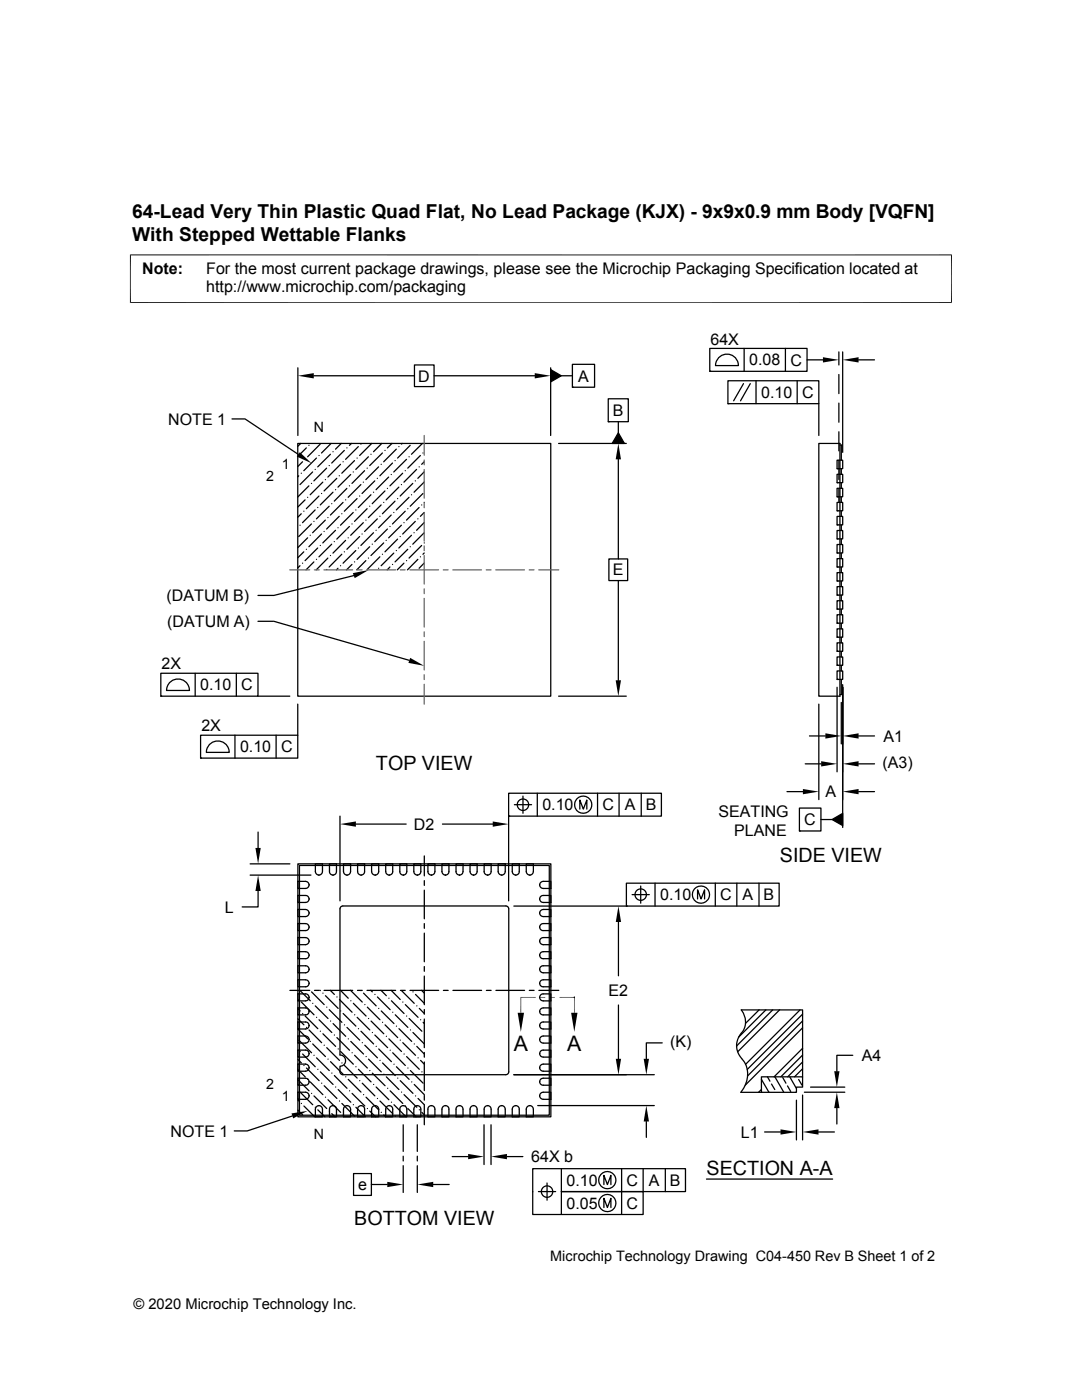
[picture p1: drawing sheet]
<svg xmlns="http://www.w3.org/2000/svg" width="216mm" height="279mm" viewBox="0 0 216 279" stroke-linecap="round" stroke-linejoin="round" font-family="sans-serif">
<g fill="none" stroke="#000" stroke-width=".25">
<path d="M59.4 73.4v13.5M62.6 75h20.1M82.7 72.8h3.9v4.4h-3.9zM86.6 75h20.1M109.9 73.4v13.5M109.9 73.8l2.1 1.2-2.1 1.2zM112 75h2.2M114.2 72.7h4.4v4.6h-4.4zM114.2 77.3h.1M121.4 79.6h4v4.6h-4zM141.6 69.5h19.4v4.6h-19.4zM141.6 74.1h.1"/>
<path d="M143.6 71.2a2.28 2.28 0 0 1 2.4-.3 2.28 2.28 0 0 1 1.3 2.1h-4.5l.3-1.2zM145.2 76h18.2v4.6h-18.2zM148.4 76.6l-2 3.4M148.5 69.5v4.6M149.7 76.6l-1.9 3.4M150.9 76v4.6M156.7 69.5v4.6M159.1 76v4.6M161 71.8h3.2M167.4 70.2v2.6M167.4 74.7v3.8M168.1 70.2v20.1"/>
<path d="M171.3 71.8h3.2M46.3 83.6h2.6l10.6 7.1M59.4 88.5h50.5v50.4h-50.5zM59.6 95l-.2 .1M60 88.5l-.6 .6M60.1 94.4h.1M60.4 92.2l-1 .9M60.9 91.7h.1M60.9 99.8l-1.5 1.4M61.1 89.4l-1.7 1.7M61.4 99.3h.1M61.6 88.9h.1"/>
<path d="M61.6 97l-2.2 2.2M62.1 96.5h.1M62.4 94.2l-2.5 2.5M62.9 93.7h.1M63.1 91.4l-2.5 2.5M63.6 90.9h.1M63.6 99l-2.5 2.5M63.9 88.6l-2.5 2.6M64.2 98.5h.1M64.4 96.2l-2.5 2.5M64.9 95.7h.1M65.2 93.4l-2.6 2.6"/>
<path d="M65.7 92.9h.1M65.9 90.7l-2.5 2.5M66.1 88.5l-1.9 1.9M66.4 90.1h.1M66.4 98.2l-2.5 2.6M67 97.7h.1M67.2 95.5l-2.5 2.5M67.7 95h.1M67.9 92.7l-2.5 2.5M68.1 88.5l-1.1 1.1M68.5 92.2h.1M68.7 89.9l-2.5 2.5"/>
<path d="M69 99.8h.1M69.2 89.4h.1M69.2 97.5l-2.5 2.5M69.7 97h.1M70 94.7l-2.6 2.5M70.1 88.5l-.4 .4M70.5 94.2h.1M70.7 91.9l-2.5 2.5M71.2 91.4h.1M71.2 99.5l-2.5 2.5M71.5 89.1l-2.5 2.6M71.8 99h.1"/>
<path d="M72 88.6h.1M72 96.7l-2.5 2.6M72.5 96.2h.1M72.7 93.9l-2.5 2.6M73.3 93.4h.1M73.5 91.2l-2.5 2.5M74 90.7h.1M74 98.7l-2.5 2.6M74.2 88.5l-2.4 2.4M74.5 98.2h.1M74.8 96l-2.6 2.5M75.3 95.5h.1"/>
<path d="M75.5 93.2l-2.5 2.5M76.1 92.7h.1M76.2 88.5l-1.7 1.6M76.3 90.4l-2.5 2.5M76.8 89.9h.1M76.8 98l-2.5 2.5M77.3 97.5h.1M77.6 95.2l-2.6 2.5M78.1 94.7h.1M78.2 88.5l-.9 .9M78.3 92.4l-2.5 2.6M78.8 91.9h.1"/>
<path d="M79.1 89.6l-2.5 2.6M79.3 99.5h.1M79.6 89.1h.1M79.6 97.2l-2.6 2.6M80.1 96.7h.1M80.2 88.5l-.1 .1M80.3 94.4l-2.5 2.6M80.9 93.9h.1M81.1 91.7l-2.5 2.5M81.6 91.2h.1M81.6 99.3l-2.5 2.5M81.9 88.9l-2.6 2.5"/>
<path d="M82.1 98.7h.1M82.4 96.5l-2.6 2.5M82.9 96h.1M83.1 93.7l-2.5 2.5M83.6 93.2h.1M83.9 90.9l-2.5 2.5M84.3 88.5l-2.2 2.2M84.4 90.4h.1M84.4 98.5l-2.5 2.5M84.6 92.2l-.5 .5M84.6 94.2l-1.2 1.3M84.6 96.2l-2 2"/>
<path d="M111.5 88.5h13.5M121.4 84.2h.1M123.4 91.7v19.8M123.4 86.4l1.2 2.1h-2.4zM123.4 84.2v2.2M145.2 80.6h.1M163.4 80.6v6.3M163.4 88.5h4.2v50.4h-4.2zM167 97.5h1.1v1.6h-1.1zM167 99.1h.1M167 94.7h1.1v1.6h-1.1zM167 96.3h.1"/>
<path d="M167 91.8h1.1v1.7h-1.1zM167 93.5h.1M167.4 80.5v3.8M167.4 86.2v3.8M167.4 91.9v3.8M167.4 97.6v2.6M167.6 88.8h.3v3M167.9 93.5v1.2M167.9 96.3v1.2M167.9 99.1v1.2M59.9 104.8h.1M59.9 112.9l-.5 .4"/>
<path d="M60.1 102.5l-.7 .7M60.4 112.4h.1M60.6 102h.1M60.6 110.1l-1.2 1.2M61.1 109.6h.1M61.4 107.3l-2 2M61.9 106.8h.1M62.1 104.6l-2.5 2.5M62.6 104.1h.1M62.6 112.1l-1.5 1.6M62.9 101.8l-2.5 2.5M63.1 111.6h.1"/>
<path d="M63.4 101.3h.1M63.4 109.4l-2.5 2.5M63.9 108.9h.1M64.2 106.6l-2.6 2.5M64.7 106.1h.1M64.9 103.8l-2.5 2.5M65.2 113.7h.1M65.4 103.3h.1M65.4 111.4l-2.3 2.3M65.7 101l-2.6 2.5M65.9 110.9h.1M66.2 100.5h.1"/>
<path d="M66.2 108.6l-2.6 2.5M66.7 108.1h.1M67 105.8l-2.6 2.6M67.4 105.3h.1M67.4 113.4l-.3 .3M67.7 103l-2.5 2.6M67.9 112.9h.1M68.2 102.5h.1M68.2 110.6l-2.5 2.6M68.5 100.3l-2.6 2.5M68.7 110.1h.1M69 107.8l-2.6 2.6"/>
<path d="M69.5 107.3h.1M69.7 105.1l-2.5 2.5M70.2 104.6h.1M70.2 112.6l-1 1.1M70.5 102.3l-2.6 2.5M70.6 114.9l-15.9 3.9h-3.2M70.7 112.1h.1M71 101.8h.1M71 109.9l-2.5 2.5M71.5 109.4h.1M71.8 107.1l-2.6 2.5M72.2 106.6h.1"/>
<path d="M72.5 104.3l-2.5 2.5M73 103.8h.1M73 111.9l-1.8 1.8M73.3 101.5l-2.6 2.6M73.5 111.4h.1M73.8 101h.1M73.8 109.1l-2.6 2.5M74.3 108.6h.1M74.5 106.3l-2.5 2.6M75 105.8h.1M75.3 103.5l-2.6 2.6M75.5 113.4h.1"/>
<path d="M75.8 103h.1M75.8 111.1l-2.5 2.6M76.1 100.8l-2.6 2.5M76.3 110.6h.1M76.6 100.3h.1M76.6 108.4l-2.6 2.5M77 107.8h.1M77.3 105.6l-2.5 2.5M77.8 105.1h.1M77.8 113.2l-.5 .5M78.1 102.8l-2.6 2.5M78.3 112.6h.1"/>
<path d="M78.6 102.3h.1M78.6 110.4l-2.5 2.5M78.8 100l-2.5 2.5M79.1 109.9h.1M79.3 107.6l-2.5 2.5M79.8 107.1h.1M80.1 104.8l-2.5 2.5M80.6 104.3h.1M80.6 112.4l-1.3 1.3M80.9 102l-2.6 2.6M81.1 111.9h.1M81.4 101.5h.1"/>
<path d="M81.4 109.6l-2.6 2.5M81.9 109.1h.1M82.1 106.8l-2.5 2.6M82.6 106.3h.1M82.9 104.1l-2.6 2.5M83.4 103.5h.1M83.4 111.6l-2.1 2.1M83.6 101.3l-2.5 2.5M83.9 111.1h.1M84.1 100.8h.1M84.1 108.9l-2.5 2.5M84.6 100.2v.1"/>
<path d="M84.6 102.3l-.7 .7M84.6 104.3l-1.5 1.5M84.6 106.3l-2.2 2.3M84.6 108.4h.1M84.6 112.4l-1 1M84.6 110.4l-.2 .2M121.5 111.5h3.7v4.4h-3.7zM123.4 115.9v19.9M167 119.9h1.1v1.7h-1.1zM167 117.1h1.1v1.7h-1.1zM167 118.8h.1M167 114.3h1.1v1.7h-1.1z"/>
<path d="M167 116h.1M167 111.5h1.1v1.7h-1.1zM167 113.2h.1M167 108.7h1.1v1.7h-1.1zM167 110.4h.1M167 105.9h1.1v1.6h-1.1zM167 107.5h.1M167 103.1h1.1v1.7h-1.1zM167 104.8h.1M167 100.3h1.1v1.6h-1.1zM167 101.9h.1M167.9 101.9v1.2"/>
<path d="M167.9 104.8v1.1M167.9 107.5v1.2M167.9 110.4v1.1M167.9 113.2v1.1M167.9 116v1.1M167.9 118.8v1.1M32.1 134.4h19.4v4.5h-19.4zM32.1 138.9h.1M34 136.1a2.28 2.28 0 0 1 2.5-.4 2.28 2.28 0 0 1 1.3 2.1h-4.6l.4-1.2zM38.9 134.4v4.5M47.2 134.4v4.5M51.5 124h3"/>
<path d="M51.5 138.9h6.3M54.7 124l27 7.8M111.5 138.9h13.5M167 137.2v16.8M167 133.9h1.1v1.7h-1.1zM167 135.6h.1M167 131.1h1.1v1.7h-1.1zM167 132.8h.1M167 128.3h1.1v1.7h-1.1zM167 130h.1M167 125.5h1.1v1.7h-1.1zM167 127.2h.1"/>
<path d="M167 122.7h1.1v1.7h-1.1zM167 124.4h.1M167 121.6h.1M167.9 121.6v1.1M167.9 124.4v1.1M167.9 127.2v1.1M167.9 130v1.1M167.9 132.8v1.1M167.9 135.6v3h-.3M168.1 136.6v28.5M40 146.7h19.4v4.6h-19.4zM40 151.3h.1"/>
<path d="M41.9 148.4a2.28 2.28 0 0 1 2.5-.3 2.28 2.28 0 0 1 1.3 2.1h-4.5l.3-1.2zM46.9 146.7v4.6M55.1 146.7v4.6M59.4 140.5v6.2M101.5 158.3h30.5v4.6h-30.5zM104.4 158.9v3.4M107.2 158.3v4.6M119.2 158.3v4.6M123.5 158.3v4.6M128 158.3v4.6M157 158h3.2M160.7 152.4h3.2"/>
<path d="M161.5 146.9h3.2M163.4 140.5v19.1M167.9 140.2v8.3M171.3 146.9h3.2M171.3 152.4h3.2M171.3 158h3.2M49.9 172.4h7.9M49.9 174.6h12.1M51.5 177.8v3.2h-3.2M51.5 166.1v3.1M59.4 178.7h1.6a.7 .7 0 0 1 .7 .7 .7 .7 0 0 1-.7 .7h-1.6zM59.4 175.9h1.6a.71 .71 0 0 1 .7 .7 .71 .71 0 0 1-.7 .7h-1.6z"/>
<path d="M59.4 172.4h50.5v50.5h-50.5zM59.8 172.7h49.8v49.9h-49.8zM61.7 179.4h.1M61.7 176.6h.1M62.9 172.4h1.4v1.5a.71 .71 0 0 1-.7 .7 .71 .71 0 0 1-.7-.7zM63.6 174.6h.1M65.7 172.4h1.4v1.5a.7 .7 0 0 1-.7 .7 .7 .7 0 0 1-.7-.7zM66.4 174.6h.1M67.8 162.9v16.9M68.5 172.4h1.5v1.5a.71 .71 0 0 1-.8 .7 .71 .71 0 0 1-.7-.7zM69.2 174.6h.1M71 164.5h10"/>
<path d="M71.4 172.4h1.3v1.5a.7 .7 0 0 1-.6 .7 .7 .7 0 0 1-.7-.7zM72.1 174.6h.1M74.1 172.4h1.5v1.5a.71 .71 0 0 1-.7 .7 .71 .71 0 0 1-.8-.7zM74.9 174.6h.1M77 172.4h1.4v1.5a.7 .7 0 0 1-.7 .7 .7 .7 0 0 1-.7-.7zM77.7 174.6h.1M79.8 172.4h1.4v1.5a.7 .7 0 0 1-.7 .7 .7 .7 0 0 1-.7-.7zM80.5 174.6h.1M82.6 172.4h1.4v1.5a.7 .7 0 0 1-.7 .7 .7 .7 0 0 1-.7-.7zM83.3 174.6h.1M84.7 170.8v4M84.7 175.7v1"/>
<path d="M84.7 177.7v5.7M85.4 172.4h1.4v1.5a.7 .7 0 0 1-.7 .7 .7 .7 0 0 1-.7-.7zM86.1 174.6h.1M88.2 172.4h1.4v1.5a.7 .7 0 0 1-.7 .7 .7 .7 0 0 1-.7-.7zM88.3 164.5h10M88.9 174.6h.1M91 172.4h1.4v1.5a.7 .7 0 0 1-.7 .7 .7 .7 0 0 1-.7-.7zM91.7 174.6h.1M93.8 172.4h1.4v1.5a.71 .71 0 0 1-.7 .7 .71 .71 0 0 1-.7-.7zM94.5 174.6h.1M96.6 172.4h1.4v1.5a.7 .7 0 0 1-.7 .7 .7 .7 0 0 1-.7-.7zM97.3 174.6h.1"/>
<path d="M99.4 172.4h1.4v1.5a.71 .71 0 0 1-.7 .7 .71 .71 0 0 1-.7-.7zM100.1 174.6h.1M101.5 162.9v16.9M101.5 162.9h.1M102.2 172.4h1.4v1.5a.7 .7 0 0 1-.7 .7 .7 .7 0 0 1-.7-.7zM102.6 160.6h3.5M102.9 174.6h.1M105 172.4h1.4v1.5a.71 .71 0 0 1-.7 .7 .71 .71 0 0 1-.7-.7zM105.7 174.6h.1M107.7 176.6h.1M107.7 179.4h.1M107.8 179l.4-.3h1.7v1.4l-1.9-.1-.3-.6z"/>
<path d="M108 176l.4-.1h1.5v1.4h-1.5a.7 .7 0 0 1-.7-.5 .7 .7 0 0 1 .3-.8zM115.7 161.5v-1.8l.7 1.8 .7-1.8v1.8M125 176.3h30.5v4.5h-30.5zM126.1 178.5h3.5M127.8 176.8v3.5M130.7 176.3v4.5M139.2 179.4v-1.8l.7 1.8 .7-1.8v1.8M142.7 176.3v4.5M147 176.3v4.5M151.4 176.3v4.5M159.5 161.3h4.3v4.5h-4.3zM159.5 165.8h.1"/>
<path d="M163.8 163.6h2.2M166 163.6l2.1-1.3v2.5zM57.8 197.7h4M59.4 198.4h1.6a.7 .7 0 0 1 .7 .7 .7 .7 0 0 1-.7 .6h-1.6zM59.4 195.5h1.6a.7 .7 0 0 1 .7 .7 .7 .7 0 0 1-.7 .7h-1.6zM59.4 192.7h1.6a.7 .7 0 0 1 .7 .7 .7 .7 0 0 1-.7 .7h-1.6zM59.4 189.9h1.6a.7 .7 0 0 1 .7 .7 .7 .7 0 0 1-.7 .7h-1.6zM59.4 187.1h1.6a.71 .71 0 0 1 .7 .7 .71 .71 0 0 1-.7 .7h-1.6zM59.4 184.3h1.6a.7 .7 0 0 1 .7 .7 .7 .7 0 0 1-.7 .7h-1.6zM59.4 181.5h1.6a.71 .71 0 0 1 .7 .7 .71 .71 0 0 1-.7 .7h-1.6zM59.6 199.5h.1M59.8 197.6l2.1 2.1"/>
<path d="M60.1 200l2.6 2.5M61.7 199.1h.1M61.7 196.2h.1M61.7 193.4h.1M61.7 190.6h.1M61.7 187.8h.1M61.7 185h.1M61.7 182.2h.1M62.2 198l2.5 2.5M62.8 197.7h.9M63.9 197.6v.1M64.4 198.2h.1"/>
<path d="M64.7 197.7h5.7M64.9 198.7l2.6 2.6M65.9 197.6l.8 .9M67.2 199h.1M67.7 199.5l2.6 2.5M67.9 197.6l1.6 1.6M68 181l.4-.2h32.5a.58 .58 0 0 1 .6 .6v32.5a.58 .58 0 0 1-.6 .6h-32.5a.58 .58 0 0 1-.6-.6v-1.1a1.12 1.12 0 0 0 1.2-1.1 1.12 1.12 0 0 0-1.2-1.2v-29.1zM69.9 197.6l2.4 2.4M70 199.7h.1M71.3 197.7h1M72 197.7h.1M72.5 198.2l2.6 2.5"/>
<path d="M73.2 197.7h5.8M74 197.6l.3 .4M74.8 198.5h.1M75.3 199l2.6 2.5M76 197.6l1.1 1.1M77.6 199.2h.1M78 197.6l1.9 1.9M78.1 199.7l2.5 2.6M79.9 197.7h1M80.1 197.7l2.6 2.5M80.4 200h.1M81.8 197.7h5.7"/>
<path d="M82.4 198h.1M82.9 198.5l1.8 1.7M84.1 197.6l.6 .6M84.7 184.3v1M84.7 186.2v5.7M84.7 192.9v.9M84.7 194.8v5.7M88.5 197.7h.9M90.4 197.7h5.7M97 197.7h1M99 197.7h5.7M102.5 180.8h22.5"/>
<path d="M105.6 197.7h1M107.5 197.7h4M107.7 182.2h.1M107.7 185h.1M107.7 187.8h.1M107.7 190.6h.1M107.7 193.4h.1M107.7 196.2h.1M107.7 199.1h.1M107.8 193l.4-.2 1.7-.1v1.4h-1.7l-.5-.4zM107.8 198.6l.4-.2h1.7v1.3l-1.9-.1-.3-.5zM108 181.7l.4-.2h1.5v1.4h-1.5a.7 .7 0 0 1-.7-.5 .7 .7 0 0 1 .3-.7z"/>
<path d="M108 184.4l1.9-.1v1.4h-1.5a.7 .7 0 0 1-.7-.5 .7 .7 0 0 1 .3-.8zM108 187.3l.4-.2h1.5v1.4h-1.5a.7 .7 0 0 1-.7-.4 .7 .7 0 0 1 .3-.8zM108 190.1l1.9-.2v1.4h-1.5a.7 .7 0 0 1-.7-.5 .7 .7 0 0 1 .3-.7zM108 195.7l1.9-.2v1.4h-1.5a.7 .7 0 0 1-.7-.4 .7 .7 0 0 1 .3-.8zM114.6 199h.1M123.4 184v10.7M125 180.8h.1M59.4 218h1.6a.71 .71 0 0 1 .7 .7 .71 .71 0 0 1-.7 .7h-1.6zM59.4 215.2h1.6a.7 .7 0 0 1 .7 .7 .7 .7 0 0 1-.7 .7h-1.6zM59.4 212.4h1.6a.71 .71 0 0 1 .7 .7 .71 .71 0 0 1-.7 .7h-1.6zM59.4 209.6h1.6a.7 .7 0 0 1 .7 .7 .7 .7 0 0 1-.7 .7h-1.6zM59.4 206.8h1.6a.71 .71 0 0 1 .7 .7 .71 .71 0 0 1-.7 .7h-1.6z"/>
<path d="M59.4 204h1.6a.7 .7 0 0 1 .7 .7 .7 .7 0 0 1-.7 .7h-1.6zM59.4 201.1h1.6a.7 .7 0 0 1 .7 .7 .7 .7 0 0 1-.7 .7h-1.6zM59.4 201.3l.5 .5M59.4 203.3l1.2 1.2M59.4 205.4l2 1.9M59.4 211.4l.7 .7M59.4 213.4l1.5 1.5M59.4 215.5l2.3 2.2M59.4 219.5l.2 .2M59.6 207.6l2.6 2.5M59.9 209.8h.1M59.9 218l2.5 2.5"/>
<path d="M60.4 202.3h.1M60.4 210.4l2.5 2.5M60.6 212.6h.1M60.9 202.8l2.5 2.5M61.2 205h.1M61.2 213.1l2.5 2.6M61.4 215.4h.1M61.7 205.5l2.5 2.6M61.7 218.7h.1M61.7 215.9h.1M61.7 213.1h.1M61.7 210.3h.1"/>
<path d="M61.7 207.5h.1M61.7 204.7h.1M61.7 201.8h.1M61.9 207.8h.1M61.9 215.9l2.5 2.6M62.2 218.2h.1M62.4 200.2h.1M62.4 208.3l2.5 2.6M62.7 210.6h.1M62.7 218.7l2.5 2.5M62.9 200.7l2.5 2.6M63.2 203h.1"/>
<path d="M63.2 211.1l2.5 2.6M63.4 213.4h.1M63.7 203.5l2.5 2.6M63.9 205.8h.1M63.9 213.9l2.6 2.5M64.2 216.2h.1M64.4 206.3l2.6 2.5M64.7 208.6h.1M64.7 216.7l2.5 2.5M64.9 219h.1M65.2 201h.1M65.2 209.1l2.5 2.5"/>
<path d="M65.4 211.4h.1M65.4 219.5l2.6 2.5M65.7 201.5l2.5 2.5M66 203.8h.1M66 211.9l2.5 2.5M66.2 214.2h.1M66.5 204.3l2.5 2.5M66.7 206.6h.1M66.7 214.7l2.5 2.5M67 216.9h.1M67.2 207.1l2.5 2.5M67.5 209.3h.1"/>
<path d="M67.5 217.4l2.5 2.6M67.7 219.7h.1M68 201.8h.1M68 209.8l2.5 2.6M68.2 212.1h.1M68.5 202.3l2.5 2.5M68.7 204.5h.1M68.7 212.6l2.6 2.6M69 214.9h.1M69.2 205l2.6 2.6M69.5 207.3h.1M69.5 215.4l2.5 2.6"/>
<path d="M69.7 217.7h.1M70 207.8l2.5 2.6M70.3 210.1h.1M70.3 218.2l2.5 2.5M70.5 200.2l2.5 2.6M70.8 202.5h.1M70.8 210.6l2.5 2.5M71 212.9h.1M71.3 203l2.5 2.5M71.5 205.3h.1M71.5 213.4l2.5 2.5M71.8 215.7h.1"/>
<path d="M72 205.8l2.5 2.5M72.3 208.1h.1M72.3 216.2l2.5 2.5M72.5 218.5h.1M72.8 200.5h.1M72.8 208.6l2.5 2.5M73 210.9h.1M73 219l2.6 2.5M73.3 201l2.5 2.5M73.5 203.3h.1M73.5 211.4l2.6 2.5M73.8 213.7h.1"/>
<path d="M74 203.8l2.6 2.5M74.3 206.1h.1M74.3 214.2l2.5 2.5M74.5 216.4h.1M74.8 206.6l2.5 2.5M75.1 208.8h.1M75.1 216.9l2.5 2.6M75.3 219.2h.1M75.6 201.3h.1M75.6 209.3l2.5 2.6M75.8 211.6h.1M75.8 219.7l2.6 2.5"/>
<path d="M76.1 201.8l2.5 2.5M76.3 204h.1M76.3 212.1l2.6 2.6M76.6 214.4h.1M76.8 204.5l2.6 2.6M77.1 206.8h.1M77.1 214.9l2.5 2.5M77.3 217.2h.1M77.6 207.3l2.5 2.5M77.9 209.6h.1M77.9 217.7l2.5 2.5M78.1 220h.1"/>
<path d="M78.4 202h.1M78.4 210.1l2.5 2.5M78.6 212.4h.1M78.9 202.5l2.5 2.5M79.1 204.8h.1M79.1 212.9l2.5 2.5M79.4 215.2h.1M79.6 205.3l2.5 2.5M79.9 207.6h.1M79.9 215.7l2.5 2.5M80.1 218h.1M80.4 208.1l2.5 2.5"/>
<path d="M80.6 210.4h.1M80.6 218.5l2.6 2.5M80.9 200.5l2.5 2.5M81.1 202.8h.1M81.1 210.9l2.6 2.5M81.4 213.1h.1M81.6 203.3l2.6 2.5M81.9 205.5h.1M81.9 213.7l2.5 2.5M82.1 215.9h.1M82.4 206.1l2.3 2.2M82.7 208.3h.1"/>
<path d="M82.7 216.4l2 2.1M82.9 218.7h.1M83.2 200.7h.1M83.2 208.8l1.5 1.6M83.4 211.1h.1M83.4 219.2l1.3 1.3M83.7 201.3l1 1M83.9 203.5h.1M83.9 211.6l.8 .8M84.2 213.9h.1M84.4 204l.3 .3M84.7 201.5v.9"/>
<path d="M84.7 203.4v5.7M84.7 210v1M84.7 211.9v5.8M84.7 218.6v1M102.5 214.5h28.1M107.7 201.8h.1M107.7 204.7h.1M107.7 207.5h.1M107.7 210.3h.1M107.7 213.1h.1M107.7 215.9h.1M107.7 218.7h.1"/>
<path d="M107.8 204.2l.4-.2h1.7v1.4l-1.9-.2-.3-.5zM107.8 209.8l.4-.2h1.7v1.4l-1.9-.2-.3-.5zM108 201.3l.4-.2h1.5v1.4h-1.5a.69 .69 0 0 1-.7-.4 .69 .69 0 0 1 .3-.8zM108 206.9l.4-.1h1.5v1.4h-1.5a.7 .7 0 0 1-.7-.5 .7 .7 0 0 1 .3-.8zM108 212.5l.4-.1h1.5v1.4h-1.5a.7 .7 0 0 1-.7-.5 .7 .7 0 0 1 .3-.8zM108 215.3l1.9-.1v1.4h-1.5a.7 .7 0 0 1-.7-.5 .7 .7 0 0 1 .3-.8zM108 218.1l.4-.1h1.5v1.4h-1.5a.7 .7 0 0 1-.7-.5 .7 .7 0 0 1 .3-.8zM123.4 200.6v10.7M132.1 208.1h-3.1v3.2M151.5 201.5l-2.7 2.7M151.9 214.9h8.2v2.1h-1.2v1h-7zM151.9 215.4l1.5 2.6"/>
<path d="M151.9 218h.1M151.9 217.4l-.5 .6M152.8 201.5l-5.4 5.5M153.1 214.9l.5 .9M153.9 216.3l.7 1.1M154.2 201.5l-7.2 7.2M154.6 214.9l1.8 3.1M155.6 201.5l-8.4 8.4M156.2 215.1l.6 1.1M157.1 216.7l.7 1.1M157.6 214.9l1.3 2.3M158.9 219.6v7.9"/>
<path d="M159.4 215.4l.6 1.2M159.6 201.5l-10.8 10.9M160.1 218.5v9M160.1 214.9v-13.4h-12.2a3.7 3.7 0 0 1-.3 5.1 3.9 3.9 0 0 0 .8 5.1 5.2 5.2 0 0 1-.6 6.3h4.1M160.1 213.3l-1.6 1.6M160.1 211.9l-2.9 3M160.1 205.1l-11.4 11.5M160.1 210.6l-4.3 4.3M160.1 203.8l-10.9 10.9M160.1 202.4l-11 11M160.1 209.2l-5.6 5.7M160.5 218h8.1"/>
<path d="M161.7 217h6.9M170.2 210.6h-3.2v3.2M58.3 222.7l-9 3h-2.6M59.4 221.6l1 .9M60.1 220.2h.1M60.6 220.7l2.2 2.2M62.9 221h.1M63.2 220.8l.7-.1 .4 .4v1.8h-1.4v-1.5zM63.4 221.5l1.4 1.4M63.6 220.6h.1M65.7 221.7h.1M66 220.8l.4-.2 .6 .3 .1 2h-1.4l.1-1.8z"/>
<path d="M66.2 222.2l.6 .7M66.4 220.6h.1M68.2 220.2l2.6 2.6M68.5 222.5h.1M68.8 220.8l.7-.1 .4 .4 .1 1.8h-1.5v-1.5zM69.2 220.6h.1M70.5 220.5h.1M70.5 234.2h3.6v4.4h-3.6zM71 221l1.9 1.9M71.5 220.9a.7 .7 0 0 1 .8-.2 .7 .7 0 0 1 .4 .7v1.5h-1.3zM72.1 220.6h.1M73.3 221.2h.1"/>
<path d="M73.8 221.7l1.2 1.2M74.1 236.4h3.2M74.4 220.8l.7-.1 .4 .4 .1 1.8h-1.5v-1.5zM74.9 220.6h.1M76.1 222h.1M76.6 222.5l.4 .4M77.7 220.6l.4 .2 .2 .3 .1 1.8h-1.4M77.7 220.6l-.4 .2-.3 .3v1.8M77.7 220.6h.1M78.6 220.5l2.4 2.4M78.9 222.8h.1M80.1 220.8l.6-.1 .4 .4 .1 1.8h-1.4v-1.8z"/>
<path d="M80.5 224.5v5.3M80.5 230.7v1M80.5 232.6v5.4M80.5 220.6h.1M80.9 220.7h.1M81.4 221.2l1.6 1.7M82.7 220.9a.7 .7 0 0 1 .8-.2 .7 .7 0 0 1 .5 .7v1.5h-1.4zM83.3 220.6h.1M83.3 224.5v5.3M83.3 230.7v1M83.3 232.6v5.4M83.7 221.5h.1"/>
<path d="M84.2 222l.5 .5M84.7 220.5v4M85.7 220.8l.4-.2 .6 .3 .1 2h-1.4v-1.8zM86.1 220.6h.1M86.4 236.4h3.2M88.5 220.8l.6-.1 .5 .4v1.8h-1.4v-1.5zM88.9 220.6h.1M90.2 230.8h3.2M91.3 220.8l.4-.2 .6 .3 .1 2h-1.4v-1.8zM91.7 220.6h.1M94.1 220.8l.6-.1 .5 .4v1.8h-1.4v-1.5zM94.5 220.6h.1"/>
<path d="M96.6 224.5v7.9M96.9 220.8l.4-.2 .6 .3 .1 2h-1.4v-1.8zM97.3 220.6h.1M98 224.5v7.9M99.7 220.8l.6-.1 .5 .4v1.8h-1.4v-1.5zM100.1 220.6h.1M101.2 230.8h3.1M102.3 220.9a.7 .7 0 0 1 .8-.2 .7 .7 0 0 1 .5 .7v1.5h-1.4zM102.9 220.6h.1M105.3 220.8l.6-.1 .5 .4v1.8h-1.4v-1.5zM105.7 220.6h.1M107.3 220.6h23.3"/>
<path d="M107.4 237.8h3.5M109.2 236.1v3.4M112 233.2v4.6h16.3v4.6h-22v-9.2h30.5v4.6h-24.8v4.6M120.5 236.4v-1.8l.7 1.8 .7-1.8v1.8M124 233.2v9.2M128.3 233.2v4.6M129 223.8v3.2M132.8 233.2v4.6M141 235.3h25.1M152.6 225.9h3.1M163.3 225.9h3.2M167 221.1v3.2"/>
<path d="M120.5 241v-1.9l.7 1.9 .7-1.9v1.9"/>
<circle cx="104.3" cy="160.6" r="1.14"/>
<circle cx="116.4" cy="160.6" r="1.72"/>
<circle cx="127.8" cy="178.5" r="1.14"/>
<circle cx="139.9" cy="178.5" r="1.72"/>
<circle cx="109.2" cy="237.8" r="1.14"/>
<circle cx="121.2" cy="235.5" r="1.71"/>
<circle cx="121.2" cy="240.1" r="1.71"/>
</g>
<g fill="#000">
<path d="M59.4 75l3.2-.5v1zM106.7 74.5l3.2 .5-3.2 .5zM109.9 73.8l2.1 1.2-2.1 1.2zM164.2 71.3l3.2 .5-3.2 .5zM168.1 71.8l3.2-.5v1zM59.8 90.3l2.4 2.2-3-1.4zM123.4 88.5l.5 3.2h-1zM123.4 86.4l1.2 2.1h-2.4zM70.4 114.4l3.2-.7-2.8 1.7zM81.9 131.3l2.7 1.6-3.1-.6zM122.9 135.8h1l-.5 3.1zM160.2 157.5l3.2 .5-3.2 .5z"/>
<path d="M163.9 151.9l3.1 .5-3.1 .6zM164.7 146.3l3.2 .6-3.2 .5zM168.1 146.9l3.2-.6v1.1zM168.1 152.4l3.2-.5v1.1zM168.1 158l3.2-.5v1zM51 169.2h1l-.5 3.2zM51.5 174.6l.5 3.2h-1zM67.8 164.5l3.2-.6v1.1zM98.3 163.9l3.2 .6-3.2 .5zM166 163.6l2.1-1.3v2.5zM107.8 199h1l-1 .1zM107.8 199.1l1-.1v.1z"/>
<path d="M109.7 199h1l-1 .1zM109.7 199.1l1-.1v.1zM123.4 180.8l.5 3.2h-1zM103.3 202.1h1.3l-.7 3.8zM114 202.1h1.2l-.6 3.8zM122.9 211.3h1l-.5 3.2zM128.4 211.3h1.1l-.5 3.2zM166.5 213.8h1l-.5 3.2zM58.2 222.2l3.2-.5-2.9 1.5zM77.3 235.9l3.2 .5-3.2 .5zM83.3 236.4l3.1-.5v1zM93.4 230.3l3.2 .5-3.2 .6z"/>
<path d="M98 230.8l3.2-.5v1.1zM129 220.6l.5 3.2h-1.1zM155.7 225.4l3.2 .5-3.2 .5zM160.1 225.9l3.2-.5v1zM167 218l.5 3.1h-1z"/>
</g>
<g fill="none" stroke="#656565" stroke-width=".25">
<path d="M84.6 86.9v3.9M84.6 91.8v1M84.6 93.7v5.7M57.8 113.7h4M62.7 113.7h1M64.6 113.7h5.8M71.3 113.7h1M73.2 113.7h5.7M79.9 113.7h.9M81.8 113.7h5.7M84.6 100.4v.9M84.6 102.3v5.7"/>
<path d="M84.6 108.9v1M84.6 110.8v5.8M84.6 117.5v1M84.6 119.4v5.7M88.5 113.7h.9M90.4 113.7h5.7M97 113.7h1M98.9 113.7h5.7M105.6 113.7h1M107.5 113.7h4M84.6 126.1v.9M84.6 128v5.7"/>
<path d="M84.6 134.7v.9M84.6 136.6v3.9"/>
</g>
<path d="M26 50.8v9.7M189.9 50.8v9.7M189.9 50.9h-164M25.9 60.4h164M106.9 199h-3v3.1M111.7 199h2.9M114.6 199v3.1" fill="none" stroke="#000" stroke-width=".2"/>
<g font-size="4.3">
<text x="102.5" y="209.8">A</text>
<text x="113.2" y="209.8">A</text>
</g>
<g font-size="3.9">
<text x="75" y="153.6">TOP VIEW</text>
<text x="155.6" y="172.1">SIDE VIEW</text>
<text x="141" y="234.5">SECTION A-A</text>
<text x="70.7" y="244.6">BOTTOM VIEW</text>
</g>
<g font-size="3.8">
<text x="26.4" y="43.5">64-Lead Very Thin Plastic Quad Flat, No Lead Package (KJX) - 9x9x0.9 mm Body [VQFN]</text>
<text x="26.4" y="48">With Stepped Wettable Flanks</text>
</g>
<g font-size="3.2">
<text x="28.4" y="54.6">Note:</text>
<text x="41.1" y="58.3">http://www.microchip.com/packaging</text>
<text x="41.1" y="54.6">For the most current package drawings, please see the Microchip Packaging Specification located at</text>
<text x="141.8" y="68.8">64X</text>
<text x="83.5" y="76.1">D</text>
<text x="115.4" y="76.1">A</text>
<text x="149.5" y="72.9">0.08</text>
<text x="157.7" y="73">C</text>
<text x="122.3" y="83">B</text>
<text x="151.9" y="79.4">0.10</text>
<text x="160.1" y="79.4">C</text>
<text x="33.6" y="84.8">NOTE 1</text>
<text x="33.2" y="120">(DATUM B)</text>
<text x="122.3" y="114.9">E</text>
<text x="33.4" y="125.1">(DATUM A)</text>
<text x="32.2" y="133.6">2X</text>
<text x="40" y="137.8">0.10</text>
<text x="48.2" y="137.8">C</text>
<text x="40.2" y="145.9">2X</text>
<text x="176.3" y="148">A1</text>
<text x="47.9" y="150.2">0.10</text>
<text x="56.1" y="150.2">C</text>
<text x="176.1" y="153.2">(A3)</text>
<text x="108.2" y="161.7">0.10</text>
<text x="120.2" y="161.7">C</text>
<text x="124.7" y="161.7">A</text>
<text x="128.9" y="161.7">B</text>
<text x="164.7" y="159.1">A</text>
<text x="82.6" y="165.6">D2</text>
<text x="143.3" y="163.1">SEATING</text>
<text x="146.5" y="166.8">PLANE</text>
<text x="160.5" y="164.7">C</text>
<text x="131.7" y="179.7">0.10</text>
<text x="143.7" y="179.7">C</text>
<text x="148.2" y="179.7">A</text>
<text x="152.4" y="179.7">B</text>
<text x="44.9" y="182.1">L</text>
<text x="121.4" y="198.8">E2</text>
<text x="133.7" y="208.9">(K)</text>
<text x="171.9" y="211.8">A4</text>
<text x="34" y="226.9">NOTE 1</text>
<text x="147.8" y="227.1">L1</text>
<text x="106" y="231.9">64X b</text>
<text x="71.5" y="237.5">e</text>
<text x="113" y="236.7">0.10</text>
<text x="125" y="236.7">C</text>
<text x="129.5" y="236.7">A</text>
<text x="133.7" y="236.7">B</text>
<text x="113" y="241.2">0.05</text>
<text x="125" y="241.2">C</text>
</g>
<g font-size="2.9">
<text x="109.8" y="251.7">Microchip Technology Drawing C04-450 Rev B Sheet 1 of 2</text>
<text x="26.6" y="261.3">© 2020 Microchip Technology Inc.</text>
</g>
<g font-size="2.8">
<text x="62.7" y="86.2">N</text>
<text x="56.3" y="93.7">1</text>
<text x="53.1" y="96.1">2</text>
<text x="53.1" y="217.3">2</text>
<text x="56.3" y="219.7">1</text>
<text x="62.7" y="227.3">N</text>
</g>
</svg>
